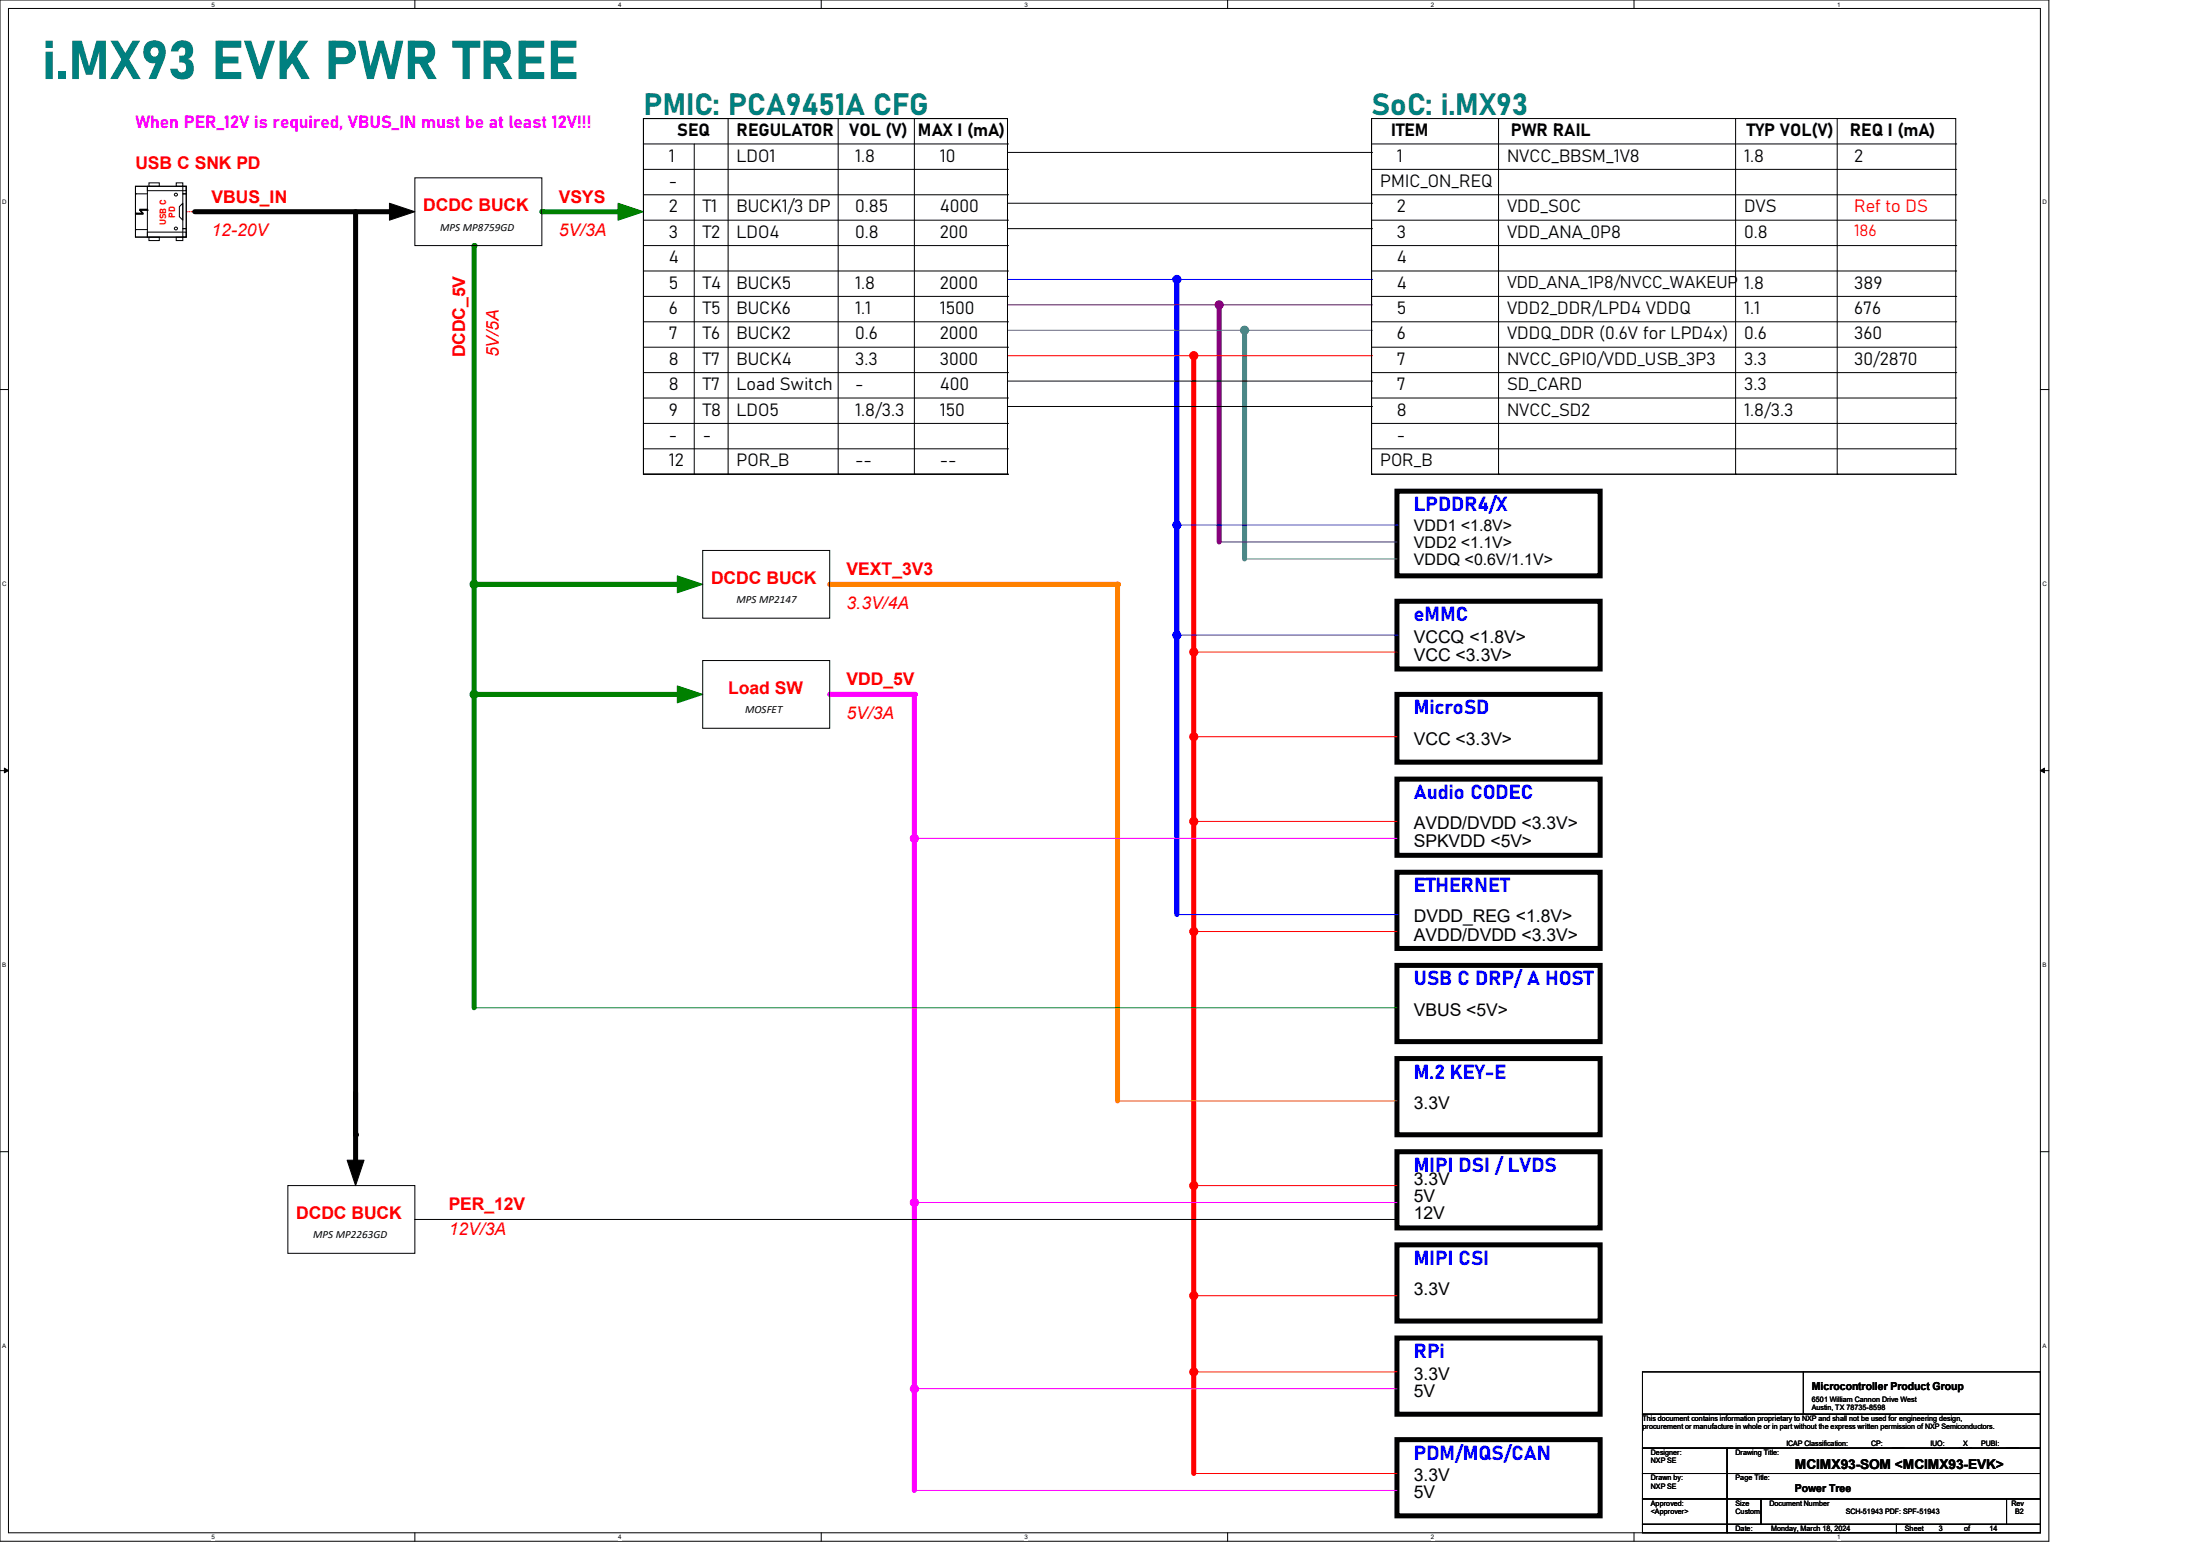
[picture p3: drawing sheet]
<svg xmlns="http://www.w3.org/2000/svg" width="297mm" height="210mm" viewBox="0 0 297 210" stroke-linecap="round" stroke-linejoin="round" font-family="sans-serif">
<path d="M0 0h276.6v208h-276.6zM1.1 1.1h274.4v205.8h-274.4z" fill="none" stroke="#000" stroke-width=".14"/>
<g fill="#fff">
<path d="M28.6 .1h.4v1h-.4z"/>
<path d="M28.6 207h.4v.9h-.4z"/>
</g>
<path d="M56 0v1.1M56 206.9v1.1" fill="none" stroke="#000" stroke-width=".14"/>
<g fill="#fff">
<path d="M83.4 .1h.5v1h-.5z"/>
<path d="M83.4 207h.5v.9h-.5z"/>
</g>
<path d="M110.9 0v1.1M110.9 206.9v1.1" fill="none" stroke="#000" stroke-width=".14"/>
<g fill="#fff">
<path d="M138.3 .1h.5v1h-.5z"/>
<path d="M138.3 207h.5v.9h-.5z"/>
</g>
<path d="M165.7 0v1.1M165.7 206.9v1.1" fill="none" stroke="#000" stroke-width=".14"/>
<g fill="#fff">
<path d="M193.2 .1h.4v1h-.4z"/>
<path d="M193.2 207h.4v.9h-.4z"/>
</g>
<path d="M220.6 0v1.1M220.6 206.9v1.1" fill="none" stroke="#000" stroke-width=".14"/>
<g fill="#fff">
<path d="M248 .1h.5v1h-.5z"/>
<path d="M248 207h.5v.9h-.5z"/>
<path d="M.3 26.8h.6v1h-.6z"/>
<path d="M275.8 26.8h.6v1h-.6z"/>
<path d="M.3 78.3h.6v.9h-.6z"/>
<path d="M275.8 78.3h.6v.9h-.6z"/>
</g>
<path d="M0 52.6h1.1M275.5 52.6h1.1" fill="none" stroke="#000" stroke-width=".14"/>
<g fill="#fff">
<path d="M.3 129.7h.5v.9h-.5z"/>
<path d="M275.8 129.7h.5v.9h-.5z"/>
</g>
<path d="M0 104h1.1M275.5 104h1.1" fill="none" stroke="#000" stroke-width=".14"/>
<path d="M.6 103.7l.5 .3-.5 .3zM275.5 104l.5-.3v.6z" fill="#000" stroke="#000" stroke-width=".14"/>
<g fill="#fff">
<path d="M.3 181.1h.5v1h-.5z"/>
<path d="M275.8 181.1h.5v1h-.5z"/>
</g>
<g fill="none" stroke="#000" stroke-width=".14">
<path d="M86.9 19.4h49.1M93.7 19.4v44.6M98.3 16v48M113.2 16v48M123.4 16v48M136 19.4h.1M136 16v48M185.2 16v48M185.2 19.4h78.8M202.3 16v48M234.3 16v48M248 16v48"/>
<path d="M264 19.4h.1M18.3 31h.1M18.3 28.8h.1M18.3 31h1.6M18.9 28.4h.1M18.9 28.4l.4 .4h-1M18.9 28.4h1M19.9 28.4h.1M24.2 27.9l.5-.5v2.3l-.5-.4zM86.9 22.9h49.1M86.9 26.3h49.1M136 22.9h.1"/>
<path d="M136 26.3h.1M136 20.6h49.2M136 27.4h49.2M185.2 20.6h.1M185.2 27.4h.1M185.2 22.9h78.8M185.2 26.3h78.8M264 22.9h.1M264 26.3h.1M93.7 64h.1M98.3 64h.1M113.2 64h.1"/>
<path d="M123.4 64h.1M136 64h.1M185.2 64h.1M202.3 64h.1M234.3 64h.1M248 64h.1M0 155.4h1.1M275.5 155.4h1.1"/>
<circle cx="23.8" cy="26.3" r=".2"/>
<circle cx="23.8" cy="30.9" r=".2"/>
</g>
<g fill="#000" stroke="#000" stroke-width=".14">
<path d="M18.9 28.4l.4 .4z" fill-rule="evenodd"/>
<path d="M52.6 27.4l3.4 1.2-3.4 1.1z" fill-rule="evenodd"/>
</g>
<path d="M25.1 28.6h8M33.1 28.6h.1" fill="none" stroke="#f00" stroke-width=".14"/>
<path d="M26.3 28.6h27.4" fill="none" stroke="#000" stroke-width=".68"/>
<circle cx="53.7" cy="28.6" r=".34" fill="#000"/>
<path d="M83.4 27.4l3.5 1.2-3.5 1.1z" fill-rule="evenodd" fill="#008000" stroke="#008000" stroke-width=".14"/>
<path d="M73.2 28.6h12.5" fill="none" stroke="#008000" stroke-width=".68"/>
<circle cx="73.2" cy="28.6" r=".34" fill="#008000"/>
<g fill="none" stroke="#000" stroke-width=".14">
<path d="M18.3 26.2h.1M18.3 26.2h1.6M86.9 29.7h49.1M86.9 33.1h49.1M86.9 36.6h49.1M136 29.7h.1M136 33.1h.1M136 36.6h.1M136 30.9h49.2M185.2 30.9h.1M185.2 29.7h78.8M185.2 33.1h78.8"/>
<path d="M185.2 36.6h78.8M264 29.7h.1M264 33.1h.1M264 36.6h.1"/>
</g>
<path d="M48 28.6v129.1" fill="none" stroke="#000" stroke-width=".68"/>
<circle cx="48" cy="157.7" r=".34" fill="#000"/>
<circle cx="158.9" cy="37.7" r=".55" fill="#00f" stroke="#00f" stroke-width=".14"/>
<path d="M136 37.7h49.2M185.2 37.7h.1" fill="none" stroke="#00f" stroke-width=".14"/>
<path d="M158.9 37.7v85.7" fill="none" stroke="#00f" stroke-width=".68"/>
<circle cx="158.9" cy="37.7" r=".34" fill="#00f"/>
<path d="M86.9 40h49.1M136 40h.1M185.2 40h78.8M264 40h.1" fill="none" stroke="#000" stroke-width=".14"/>
<circle cx="164.6" cy="41.1" r=".55" fill="#800080" stroke="#800080" stroke-width=".14"/>
<path d="M136 41.1h49.2M185.2 41.1h.1" fill="none" stroke="#800080" stroke-width=".14"/>
<path d="M64 33.1v102.9" fill="none" stroke="#008000" stroke-width=".68"/>
<circle cx="64" cy="33.1" r=".34" fill="#008000"/>
<path d="M164.6 41.1v32.1" fill="none" stroke="#800080" stroke-width=".68"/>
<circle cx="164.6" cy="41.1" r=".34" fill="#800080"/>
<path d="M86.9 43.4h49.1M136 43.4h.1M185.2 43.4h78.8M264 43.4h.1" fill="none" stroke="#000" stroke-width=".14"/>
<circle cx="168" cy="44.6" r=".55" fill="#408080" stroke="#408080" stroke-width=".14"/>
<path d="M136 44.6h49.2M185.2 44.6h.1" fill="none" stroke="#408080" stroke-width=".14"/>
<path d="M168 44.6v30.8" fill="none" stroke="#408080" stroke-width=".68"/>
<circle cx="168" cy="44.6" r=".34" fill="#408080"/>
<path d="M86.9 46.9h49.1M136 46.9h.1M185.2 46.9h78.8M264 46.9h.1" fill="none" stroke="#000" stroke-width=".14"/>
<circle cx="161.2" cy="48" r=".55" fill="#f00" stroke="#f00" stroke-width=".14"/>
<path d="M188.6 66.3h27.4v11.4h-27.4zM188.6 81.2h27.4v9.1h-27.4zM188.6 93.7h27.4v9.2h-27.4zM188.6 105.2h27.4v10.2h-27.4zM188.6 117.7h27.4v10.3h-27.4zM188.6 130.3h27.4v10.3h-27.4zM188.6 155.4h27.4v10.3h-27.4zM188.6 142.9h27.4v10.3h-27.4zM188.6 168h27.4v10.3h-27.4zM188.6 180.6h27.4v10.3h-27.4zM188.6 194.3h27.4v10.3h-27.4z" fill="none" stroke="#000" stroke-width=".68"/>
<path d="M136 48h49.2M185.2 48h.1" fill="none" stroke="#f00" stroke-width=".14"/>
<g fill="#000" stroke="#000" stroke-width=".14">
<path d="M18.3 28.8h1v.1h-1z" fill-rule="evenodd"/>
<path d="M18.9 28.2h1v.2h-1z" fill-rule="evenodd"/>
</g>
<path d="M161.2 48v150.9" fill="none" stroke="#f00" stroke-width=".68"/>
<circle cx="161.2" cy="48" r=".34" fill="#f00"/>
<path d="M86.9 50.3h49.1M86.9 53.7h49.1M136 50.3h.1M136 53.7h.1M136 51.4h49.2M185.2 51.4h.1M185.2 50.3h78.8M264 50.3h.1" fill="none" stroke="#000" stroke-width=".14"/>
<path d="M123.4 93.7v107.5" fill="none" stroke="#f0f" stroke-width=".68"/>
<circle cx="123.4" cy="93.7" r=".34" fill="#f0f"/>
<g fill="none" stroke="#000" stroke-width=".14">
<path d="M86.9 57.1h49.1M136 57.1h.1M136 54.9h49.2M185.2 54.9h.1M185.2 53.7h78.8M185.2 57.1h78.8M264 53.7h.1M264 57.1h.1M86.9 60.6h49.1M86.9 64h49.1M136 60.6h.1M136 64h.1"/>
<path d="M185.2 60.6h78.8M185.2 64h78.8M264 60.6h.1M264 64h.1"/>
</g>
<circle cx="158.9" cy="70.9" r=".55" fill="#00f" stroke="#00f" stroke-width=".14"/>
<path d="M158.9 70.9h29.7M188.6 70.9h.1" fill="none" stroke="#00f" stroke-width=".14"/>
<path d="M164.6 73.2h.1M164.6 73.2h24" fill="none" stroke="#800080" stroke-width=".14"/>
<path d="M168 75.4h.1M168 75.4h20.6" fill="none" stroke="#408080" stroke-width=".14"/>
<circle cx="64" cy="78.9" r=".55" fill="#008000" stroke="#008000" stroke-width=".14"/>
<path d="M64 78.9h27.4" fill="none" stroke="#008000" stroke-width=".68"/>
<circle cx="64" cy="78.9" r=".34" fill="#008000"/>
<path d="M91.4 77.7l3.5 1.2-3.5 1.1z" fill-rule="evenodd" fill="#008000" stroke="#008000" stroke-width=".14"/>
<path d="M112 78.9h38.9" fill="none" stroke="#ff8000" stroke-width=".68"/>
<circle cx="150.9" cy="78.9" r=".34" fill="#ff8000"/>
<path d="M150.9 78.9v69.7" fill="none" stroke="#ff8000" stroke-width=".68"/>
<circle cx="150.9" cy="78.9" r=".34" fill="#ff8000"/>
<circle cx="158.9" cy="85.7" r=".55" fill="#00f" stroke="#00f" stroke-width=".14"/>
<path d="M158.9 85.7h29.7M188.6 85.7h.1" fill="none" stroke="#00f" stroke-width=".14"/>
<circle cx="161.2" cy="88" r=".55" fill="#f00" stroke="#f00" stroke-width=".14"/>
<path d="M161.2 88h.1M161.2 88h27.4" fill="none" stroke="#f00" stroke-width=".14"/>
<path d="M112 93.7h11.4" fill="none" stroke="#f0f" stroke-width=".68"/>
<circle cx="123.4" cy="93.7" r=".34" fill="#f0f"/>
<circle cx="64" cy="93.7" r=".55" fill="#008000" stroke="#008000" stroke-width=".14"/>
<path d="M64 93.7h27.4" fill="none" stroke="#008000" stroke-width=".68"/>
<circle cx="64" cy="93.7" r=".34" fill="#008000"/>
<path d="M91.4 92.6l3.5 1.1-3.5 1.2z" fill-rule="evenodd" fill="#008000" stroke="#008000" stroke-width=".14"/>
<g fill="#f00" stroke="#f00" stroke-width=".14">
<circle cx="161.2" cy="99.4" r=".55"/>
<circle cx="161.2" cy="110.9" r=".55"/>
<circle cx="161.2" cy="125.7" r=".55"/>
<circle cx="161.2" cy="160" r=".55"/>
<circle cx="161.2" cy="174.9" r=".55"/>
<circle cx="161.2" cy="185.2" r=".55"/>
</g>
<g fill="none" stroke="#f00" stroke-width=".14">
<path d="M161.2 99.4h.1M161.2 99.4h27.4M161.2 110.9h.1M161.2 110.9h27.4M161.2 125.7h.1M161.2 125.7h27.4M161.2 160h.1M161.2 174.9h.1M161.2 160h27.4M161.2 174.9h27.4M161.2 185.2h.1M161.2 198.9h.1"/>
<path d="M161.2 185.2h27.4M161.2 198.9h27.4"/>
</g>
<g fill="#f0f" stroke="#f0f" stroke-width=".14">
<circle cx="123.4" cy="113.2" r=".55"/>
<circle cx="123.4" cy="162.3" r=".55"/>
<circle cx="123.4" cy="187.5" r=".55"/>
</g>
<path d="M123.4 113.2h.1M123.4 113.2h65.2M123.4 162.3h.1M123.4 162.3h65.2M123.4 187.5h.1M123.4 187.5h65.2M123.4 201.2h.1M123.4 201.2h65.2" fill="none" stroke="#f0f" stroke-width=".14"/>
<g fill="none" stroke="#000" stroke-width=".14">
<path d="M86.9 16h49.1v48h-49.1zM185.2 16h78.8v48h-78.8zM18.3 25.1h6.8v6.9h-6.8zM18.3 25.1h1.6v6.9h-1.6zM19.9 31.3h5.2v.7h-5.2zM19.9 25.1h5.2v.6h-5.2zM20.1 24.7h1.4v.4h-1.4zM20.1 32h1.4v.5h-1.4zM23.8 32h.9v.5h-.9zM23.8 24.7h.9v.4h-.9zM24.7 30.9h.4v1.1h-.4zM24.7 26.2h.4v4.7h-.4z"/>
<path d="M24.7 25.1h.4v1.1h-.4zM56 24h17.2v9.1h-17.2zM94.9 74.3h17.1v9.1h-17.1zM94.9 89.2h17.1v9.1h-17.1zM38.9 160h17.1v9.2h-17.1zM56 164.6h.1M56 164.6h132.6M221.7 195.5h11.5v3.4h-11.5zM221.7 198.9h11.5v3.4h-11.5zM221.7 190.9h53.8v4.6h-53.8zM221.7 185.2h53.8v5.7h-53.8zM233.2 195.5h42.3v3.4h-42.3z"/>
<path d="M233.2 198.9h42.3v3.4h-42.3zM243.5 190.9h.1M243.5 185.2v5.7M221.7 202.3h11.5v3.4h-11.5zM221.7 205.7h11.5v1.2h-11.5zM233.2 202.3h4.5v3.4h-4.5zM233.2 205.7h22.8v1.2h-22.8zM237.7 202.3h33.2v3.4h-33.2zM256 205.7h19.5v1.2h-19.5zM270.9 202.3h4.6v3.4h-4.6z"/>
</g>
<path d="M158.9 123.4h29.7M188.6 123.4h.1" fill="none" stroke="#00f" stroke-width=".14"/>
<path d="M64 136h.1M64 136h124.6" fill="none" stroke="#008000" stroke-width=".14"/>
<path d="M150.9 148.6h.1M150.9 148.6h37.7" fill="none" stroke="#ff8000" stroke-width=".14"/>
<path d="M48 147.4v5.8" fill="none" stroke="#000" stroke-width=".68"/>
<circle cx="48" cy="153.2" r=".34" fill="#000"/>
<path d="M46.9 156.6h2.2l-1.1 3.4z" fill-rule="evenodd" fill="#000" stroke="#000" stroke-width=".14"/>
<text font-size="7.3" fill="#008080" x="5.7" y="10.7">i.MX93 EVK PWR TREE</text>
<g font-size="4.1" fill="#008080">
<text x="86.9" y="15.5">PMIC: PCA9451A CFG</text>
<text x="185.2" y="15.5">SoC: i.MX93</text>
</g>
<g font-size="2.7" fill="#00f">
<text x="190.9" y="69">LPDDR4/X</text>
<text x="190.9" y="83.9">eMMC</text>
<text x="190.9" y="96.4">MicroSD</text>
<text x="190.9" y="107.9">Audio CODEC</text>
<text x="190.9" y="120.4">ETHERNET</text>
<text x="190.9" y="133">USB C DRP/ A HOST</text>
<text x="190.9" y="145.6">M.2 KEY-E</text>
<text x="190.9" y="158.2">MIPI DSI / LVDS</text>
<text x="190.9" y="170.7">MIPI CSI</text>
<text x="190.9" y="183.3">RPi</text>
<text x="190.9" y="197">PDM/MQS/CAN</text>
</g>
<text font-size="2.4" fill="#f0f" x="18.3" y="17.2">When PER_12V is required, VBUS_IN must be at least 12V!!!</text>
<g font-size="2.4" fill="#f00">
<text x="18.3" y="22.8">USB C SNK PD</text>
<text x="28.6" y="27.3">VBUS_IN</text>
<text x="57.1" y="28.5">DCDC BUCK</text>
<text x="75.4" y="27.3">VSYS</text>
<text x="250.3" y="28.7">Ref to DS</text>
<text x="28.6" y="31.9">12-20V</text>
<text x="75.4" y="31.9">5V/3A</text>
<text x="62.8" y="48.2" transform="rotate(-90 62.8 48.2)">DCDC_5V</text>
<text x="67.4" y="48.2" transform="rotate(-90 67.4 48.2)">5V/5A</text>
<text x="114.3" y="77.6">VEXT_3V3</text>
<text x="96" y="78.8">DCDC BUCK</text>
<text x="114.3" y="82.2">3.3V/4A</text>
<text x="98.3" y="93.6">Load SW</text>
<text x="114.3" y="92.5">VDD_5V</text>
<text x="114.3" y="97">5V/3A</text>
<text x="40" y="164.5">DCDC BUCK</text>
<text x="60.6" y="163.4">PER_12V</text>
<text x="60.6" y="166.8">12V/3A</text>
</g>
<g font-size="2.4">
<text x="90.3" y="21.8">1</text>
<text x="91.4" y="18.4">SEQ</text>
<text x="99.4" y="18.4">REGULATOR</text>
<text x="99.4" y="21.8">LDO1</text>
<text x="114.6" y="18.4">VOL (V)</text>
<text x="115.4" y="21.8">1.8</text>
<text x="123.9" y="18.4">MAX I (mA)</text>
<text x="126.9" y="21.8">10</text>
<text x="187.8" y="18.4">ITEM</text>
<text x="188.6" y="21.8">1</text>
<text x="203.5" y="21.8">NVCC_BBSM_1V8</text>
<text x="204" y="18.4">PWR RAIL</text>
<text x="235.5" y="21.8">1.8</text>
<text x="235.8" y="18.4">TYP VOL(V)</text>
<text x="249.7" y="18.4">REQ I (mA)</text>
<text x="250.3" y="21.8">2</text>
<text x="90.3" y="28.7">2</text>
<text x="90.3" y="25.2">-</text>
<text x="94.9" y="28.7">T1</text>
<text x="99.4" y="28.7">BUCK1/3 DP</text>
<text x="115.4" y="28.7">0.85</text>
<text x="126.9" y="28.7">4000</text>
<text x="186.3" y="25.2">PMIC_ON_REQ</text>
<text x="188.6" y="28.7">2</text>
<text x="203.5" y="28.7">VDD_SOC</text>
<text x="235.5" y="28.7">DVS</text>
<text x="90.3" y="35.5">4</text>
<text x="90.3" y="32.1">3</text>
<text x="94.9" y="32.1">T2</text>
<text x="99.4" y="32.1">LDO4</text>
<text x="115.4" y="32.1">0.8</text>
<text x="126.9" y="32.1">200</text>
<text x="188.6" y="32.1">3</text>
<text x="188.6" y="35.5">4</text>
<text x="203.5" y="32.1">VDD_ANA_0P8</text>
<text x="235.5" y="32.1">0.8</text>
<text x="90.3" y="38.9">5</text>
<text x="94.9" y="38.9">T4</text>
<text x="99.4" y="38.9">BUCK5</text>
<text x="115.4" y="38.9">1.8</text>
<text x="126.9" y="38.9">2000</text>
<text x="188.6" y="38.9">4</text>
<text x="235.5" y="38.9">1.8</text>
<text x="250.3" y="38.9">389</text>
<text x="90.3" y="45.8">7</text>
<text x="90.3" y="42.4">6</text>
<text x="94.9" y="42.4">T5</text>
<text x="94.9" y="45.8">T6</text>
<text x="99.4" y="45.8">BUCK2</text>
<text x="99.4" y="42.4">BUCK6</text>
<text x="115.4" y="45.8">0.6</text>
<text x="115.4" y="42.4">1.1</text>
<text x="126.9" y="45.8">2000</text>
<text x="126.9" y="42.4">1500</text>
<text x="188.6" y="42.4">5</text>
<text x="188.6" y="45.8">6</text>
<text x="203.5" y="45.8">VDDQ_DDR (0.6V for LPD4x)</text>
<text x="203.5" y="42.4">VDD2_DDR/LPD4 VDDQ</text>
<text x="235.5" y="45.8">0.6</text>
<text x="235.5" y="42.4">1.1</text>
<text x="250.3" y="45.8">360</text>
<text x="250.3" y="42.4">676</text>
<text x="90.3" y="49.2">8</text>
<text x="90.3" y="52.7">8</text>
<text x="94.9" y="49.2">T7</text>
<text x="94.9" y="52.7">T7</text>
<text x="99.4" y="49.2">BUCK4</text>
<text x="99.4" y="52.7">Load Switch</text>
<text x="115.4" y="52.7">-</text>
<text x="115.4" y="49.2">3.3</text>
<text x="126.9" y="52.7">400</text>
<text x="126.9" y="49.2">3000</text>
<text x="188.6" y="52.7">7</text>
<text x="188.6" y="49.2">7</text>
<text x="203.5" y="52.7">SD_CARD</text>
<text x="203.5" y="49.2">NVCC_GPIO/VDD_USB_3P3</text>
<text x="235.5" y="49.2">3.3</text>
<text x="235.5" y="52.7">3.3</text>
<text x="250.3" y="49.2">30/2870</text>
<text x="90.3" y="59.5">-</text>
<text x="90.3" y="56.1">9</text>
<text x="94.9" y="56.1">T8</text>
<text x="94.9" y="59.5">-</text>
<text x="99.4" y="56.1">LDO5</text>
<text x="115.4" y="56.1">1.8/3.3</text>
<text x="126.9" y="56.1">150</text>
<text x="188.6" y="59.5">-</text>
<text x="188.6" y="56.1">8</text>
<text x="203.5" y="56.1">NVCC_SD2</text>
<text x="235.5" y="56.1">1.8/3.3</text>
<text x="90.3" y="62.9">12</text>
<text x="99.4" y="62.9">POR_B</text>
<text x="115.4" y="62.9">--</text>
<text x="126.9" y="62.9">--</text>
<text x="186.3" y="62.9">POR_B</text>
<text x="190.9" y="86.8">VCCQ &lt;1.8V&gt;</text>
<text x="190.9" y="89.2">VCC &lt;3.3V&gt;</text>
<text x="190.9" y="100.5">VCC &lt;3.3V&gt;</text>
<text x="190.9" y="111.9">AVDD/DVDD &lt;3.3V&gt;</text>
<text x="190.9" y="114.4">SPKVDD &lt;5V&gt;</text>
<text x="190.9" y="124.5">DVDD_REG &lt;1.8V&gt;</text>
<text x="190.9" y="127">AVDD/DVDD &lt;3.3V&gt;</text>
<text x="190.9" y="137.1">VBUS &lt;5V&gt;</text>
<text x="190.9" y="149.6">3.3V</text>
<text x="190.9" y="159.9">3.3V</text>
<text x="190.9" y="164.5">12V</text>
<text x="190.9" y="162.2">5V</text>
<text x="190.9" y="174.8">3.3V</text>
<text x="190.9" y="188.5">5V</text>
<text x="190.9" y="186.2">3.3V</text>
<text x="190.9" y="202.2">5V</text>
<text x="190.9" y="199.9">3.3V</text>
</g>
<text font-size="2.3" x="203.5" y="38.9">VDD_ANA_1P8/NVCC_WAKEUP</text>
<text font-size="2.2" fill="#f00" x="250.3" y="31.9">186</text>
<g font-size="2.2">
<text x="190.9" y="71.7">VDD1 &lt;1.8V&gt;</text>
<text x="190.9" y="74">VDD2 &lt;1.1V&gt;</text>
<text x="190.9" y="76.2">VDDQ &lt;0.6V/1.1V&gt;</text>
</g>
<text font-size="1.8" x="242.3" y="198.3">MCIMX93-SOM &lt;MCIMX93-EVK&gt;</text>
<g font-size="1.5">
<text x="59.4" y="31.1">MPS MP8759GD</text>
<text x="99.4" y="81.4">MPS MP2147</text>
<text x="100.6" y="96.3">MOSFET</text>
<text x="42.3" y="167.1">MPS MP2263GD</text>
<text x="244.6" y="187.7">Microcontroller Product Group</text>
<text x="242.3" y="201.4">Power Tree</text>
</g>
<g font-size="1.2" fill="#f00">
<text x="23.7" y="29.4" transform="rotate(-90 23.7 29.4)">PD</text>
<text x="22.4" y="30.4" transform="rotate(-90 22.4 30.4)">USB C</text>
</g>
<g font-size="1">
<text x="221.7" y="191.8">This document contains information proprietary to NXP and shall not be used for engineering design,</text>
<text x="244.6" y="189.3">6501 William Cannon Drive West</text>
<text x="244.6" y="190.3">Austin, TX 78735-8598</text>
<text x="221.7" y="192.9">procurement or manufacture in whole or in part without the express written permission of NXP Semiconductors.</text>
<text x="222.9" y="196.3">Designer:</text>
<text x="222.9" y="197.5">NXP SE</text>
<text x="234.3" y="196.3">Drawing Title:</text>
<text x="241.2" y="195.2">ICAP Classification:</text>
<text x="252.6" y="195.2">CP:</text>
<text x="255.5" y="195.2">___</text>
<text x="260.6" y="195.2">IUO:</text>
<text x="264.5" y="195.2">_X_</text>
<text x="267.5" y="195.2">PUBI:</text>
<text x="270.9" y="195.2">___</text>
<text x="222.9" y="199.8">Drawn by:</text>
<text x="222.9" y="203.2">Approved:</text>
<text x="222.9" y="200.9">NXP SE</text>
<text x="234.3" y="203.2">Size</text>
<text x="234.3" y="199.8">Page Title:</text>
<text x="238.9" y="203.2">Document Number</text>
<text x="271.6" y="203.2">Rev</text>
<text x="222.9" y="204.3">&lt;Approver&gt;</text>
<text x="234.3" y="206.6">Date:</text>
<text x="234.3" y="204.3">Custom</text>
<text x="239.1" y="206.6">Monday, March 18, 2024</text>
<text x="249.2" y="204.3">SCH-51943 PDF: SPF-51943</text>
<text x="257.2" y="206.6">Sheet</text>
<text x="261.7" y="206.6">3</text>
<text x="265.2" y="206.6">of</text>
<text x="268.6" y="206.6">14</text>
<text x="272" y="204.3">B2</text>
</g>
<g font-size=".8">
<text x="28.6" y=".9">5</text>
<text x="83.4" y=".9">4</text>
<text x="138.3" y=".9">3</text>
<text x="193.2" y=".9">2</text>
<text x="248" y=".9">1</text>
<text x=".3" y="27.6">D</text>
<text x="275.8" y="27.6">D</text>
<text x=".3" y="79">C</text>
<text x="275.8" y="79">C</text>
<text x=".3" y="130.5">B</text>
<text x="275.8" y="130.5">B</text>
<text x=".3" y="181.9">A</text>
<text x="275.8" y="181.9">A</text>
<text x="28.6" y="207.8">5</text>
<text x="83.4" y="207.8">4</text>
<text x="138.3" y="207.8">3</text>
<text x="193.2" y="207.8">2</text>
<text x="248" y="207.8">1</text>
</g>
</svg>
